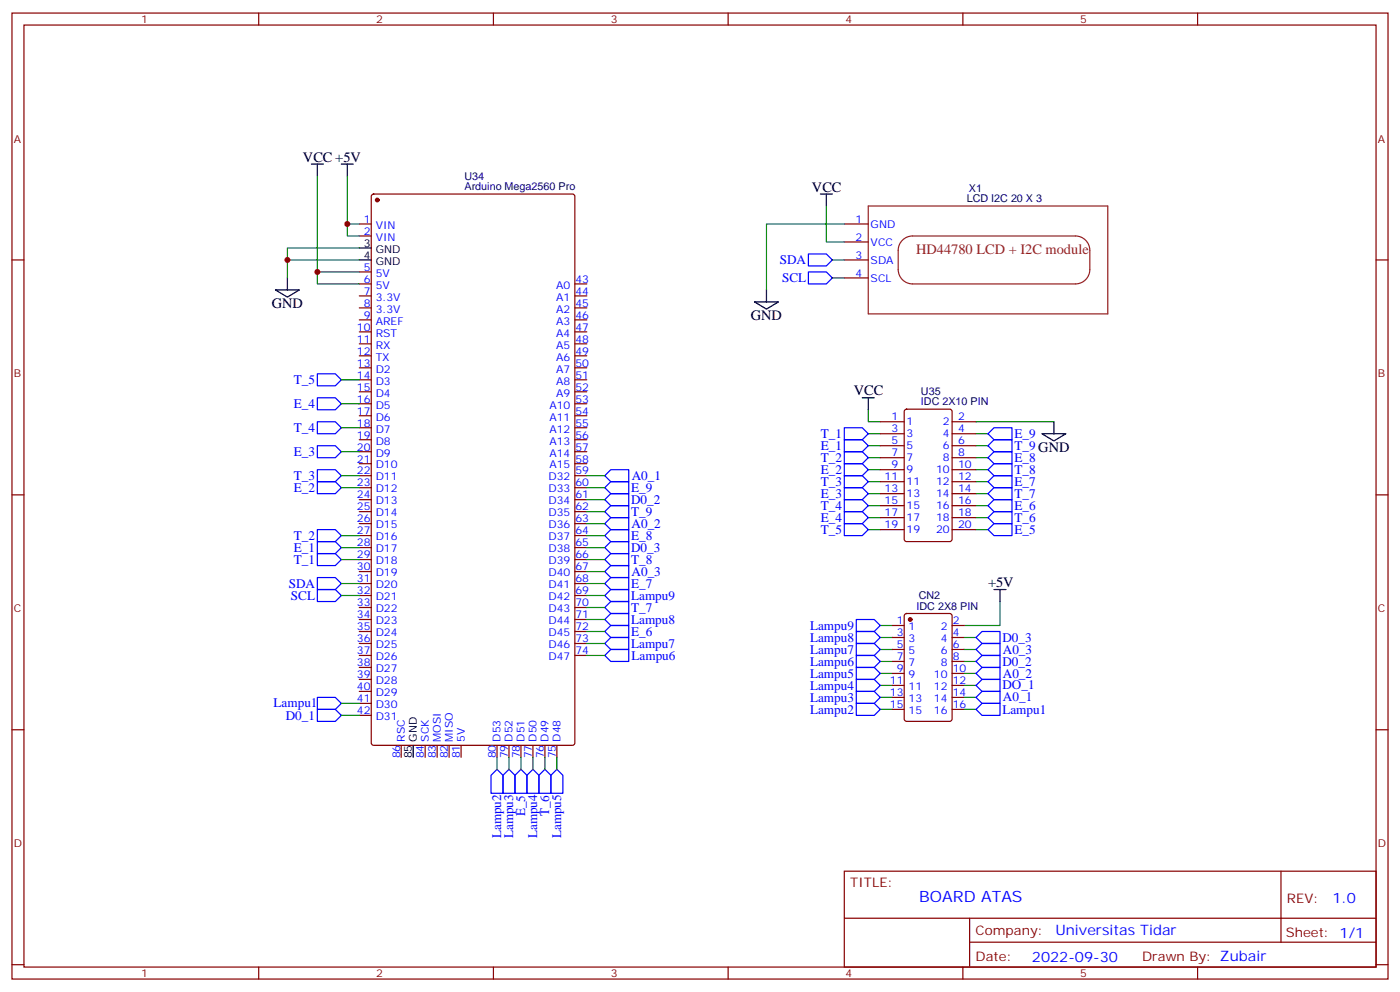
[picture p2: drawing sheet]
<svg xmlns="http://www.w3.org/2000/svg" width="412mm" height="292mm" viewBox="0 0 412 292" stroke-linecap="round" stroke-linejoin="round" font-family="sans-serif">
<g fill="none" stroke="#870000" stroke-width=".35">
<path d="M3.5 3.8h405.4v284.4h-405.4zM7.1 7.4h398.2v277.3h-398.2zM76.2 3.8v3.6M145.3 3.8v3.6M214.5 3.8v3.6M283.6 3.8v3.6M352.8 3.8v3.6M109.6 57.3l.5-.2h58.5l.7 .4v161.2l-.4 .6-58.8 .1-.7-.5v-161.1zM3.5 76.5h3.6M105.8 65.9h3.6M105.8 69.5h3.6M248.7 76.5h7.1"/>
<path d="M248.7 65.9h7.1M248.7 71.2h7.1M405.3 76.5h3.6M105.8 80h3.6M105.8 83.6h3.6M105.8 87.1h3.6M105.8 90.6h3.6M105.8 94.2h3.6M105.8 97.7h3.6M169.3 83.6h3.6M169.3 87.1h3.6M169.3 90.6h3.6"/>
<path d="M169.3 94.2h3.6M169.3 97.7h3.6M248.7 81.8h7.1M105.8 101.2h3.6M105.8 104.7h3.6M105.8 108.3h3.6M105.8 111.8h3.6M105.8 115.3h3.6M105.8 118.9h3.6M169.3 101.2h3.6M169.3 104.7h3.6M169.3 108.3h3.6"/>
<path d="M169.3 111.8h3.6M169.3 115.3h3.6M169.3 118.9h3.6M105.8 122.4h3.6M105.8 125.9h3.6M105.8 129.4h3.6M105.8 133h3.6M105.8 136.5h3.6M169.3 122.4h3.6M169.3 125.9h3.6M169.3 129.4h3.6M169.3 133h3.6"/>
<path d="M169.3 136.5h3.6M259.3 138.3h7M259.3 134.7h7M259.3 131.2h7M259.3 127.7h7M259.3 124.1h7M266.6 120.6l.5-.2h12.7l.6 .5 .1 37.8-.5 .7h-12.9l-.7-.4-.1-37.9zM280.5 138.3h7M280.5 134.7h7M280.5 131.2h7M280.5 127.7h7M280.5 124.1h7"/>
<path d="M3.5 145.7h3.6M105.8 140h3.6M105.8 143.5h3.6M105.8 147.1h3.6M105.8 150.6h3.6M105.8 154.1h3.6M105.8 157.7h3.6M169.3 140h3.6M169.3 143.5h3.6M169.3 147.1h3.6M169.3 150.6h3.6M169.3 154.1h3.6"/>
<path d="M169.3 157.7h3.6M259.3 155.9h7M259.3 152.4h7M259.3 148.8h7M259.3 145.3h7M259.3 141.8h7M280.5 155.9h7M280.5 152.4h7M280.5 148.8h7M280.5 145.3h7M280.5 141.8h7M405.3 145.7h3.6"/>
<path d="M105.8 161.2h3.6M105.8 164.7h3.6M105.8 168.2h3.6M105.8 171.8h3.6M105.8 175.3h3.6M105.8 178.8h3.6M169.3 161.2h3.6M169.3 164.7h3.6M169.3 168.2h3.6M169.3 171.8h3.6M169.3 175.3h3.6M169.3 178.8h3.6"/>
<path d="M105.8 182.4h3.6M105.8 185.9h3.6M105.8 189.4h3.6M105.8 192.9h3.6M105.8 196.5h3.6M105.8 200h3.6M169.3 182.4h3.6M169.3 185.9h3.6M169.3 189.4h3.6M169.3 192.9h3.6M262.8 184.1h3.5M262.8 187.6h3.5"/>
<path d="M262.8 191.2h3.5M262.8 194.7h3.5M262.8 198.2h3.5M266.6 180.8l.5-.2h12.7l.6 .4 .1 30.6-.5 .7h-12.9l-.7-.4-.1-30.6zM280.5 184.1h3.5M280.5 187.6h3.5M280.5 191.2h3.5M280.5 194.7h3.5M280.5 198.2h3.5M3.5 214.8h3.6M105.8 203.5h3.6M105.8 207h3.6"/>
<path d="M105.8 210.6h3.6M118.2 219.4v3.5M125.2 219.4v3.5M128.8 219.4v3.5M132.3 219.4v3.5M135.8 219.4v3.5M146.4 219.4v3.5M149.9 219.4v3.5M153.5 219.4v3.5M157 219.4v3.5M160.5 219.4v3.5M164 219.4v3.5"/>
<path d="M262.8 208.8h3.5M262.8 205.3h3.5M262.8 201.8h3.5M280.5 208.8h3.5M280.5 205.3h3.5M280.5 201.8h3.5M405.3 214.8h3.6M248.7 256.4h156.6v28.3h-156.6zM377.3 256.5v20.8M248.7 270.3h156.5M285.6 277.3h119.6M285.6 270.3v14.1"/>
<path d="M3.5 284h3.6M76.2 284.7v3.5M145.3 284.7v3.5M214.5 284.7v3.5M283.6 284.7v3.5M352.8 284.7v3.5M405.3 284h3.6"/>
</g>
<g fill="#870000" stroke="#870000" stroke-width=".35">
<circle cx="111.1" cy="58.9" r=".53"/>
<circle cx="268.1" cy="182.4" r=".53"/>
</g>
<g fill="none" stroke="#000" stroke-width=".35">
<path d="M91.7 48.3h3.5M93.5 48.3v3.5M100.5 48.3h3.6M102.3 48.3v3.5M241.7 57.1h3.5M243.4 57.1v3.5M105.8 73h3.6M105.8 76.5h3.6M81.1 85.3h7.1l-3.5 2.2zM84.7 81.8v3.5M222.2 88.9h7.1l-3.5 2.1zM225.8 85.3v3.6"/>
<path d="M254 117.1h3.5M255.8 117.1v3.5M306.9 127.7h7.1l-3.6 2.1zM310.4 124.1v3.6M292.8 173.5h3.5M294.6 173.5v3.6M121.7 219.4v3.5"/>
</g>
<g fill="none" stroke="#008700" stroke-width=".35">
<path d="M93.5 51.8v31.8h12.3M102.3 51.8v17.7h3.5M84.7 76.5h21.1M102.3 65.9h3.5M105.8 73h-21.1v8.8M243.4 60.6v10.6h5.3M245.2 76.5h3.5M248.7 65.9h-22.9v19.4M93.5 80h12.3M245.2 81.8h3.5M100.5 118.9h5.3M100.5 111.8h5.3"/>
<path d="M100.5 133h5.3M100.5 125.9h5.3M255.8 120.6v3.5h3.5M255.8 138.3h3.5M255.8 134.7h3.5M255.8 131.2h3.5M255.8 127.7h3.5M287.5 138.3h3.5M287.5 134.7h3.5M287.5 131.2h3.5M287.5 127.7h3.5M287.5 124.1h22.9"/>
<path d="M100.5 157.7h5.3M100.5 143.5h5.3M100.5 140h5.3M172.9 157.7h5.3M172.9 143.5h5.3M172.9 140h5.3M172.9 150.6h5.3M172.9 147.1h5.3M172.9 154.1h5.3M255.8 155.9h3.5M255.8 152.4h3.5M255.8 148.8h3.5"/>
<path d="M255.8 145.3h3.5M255.8 141.8h3.5M287.5 155.9h3.5M287.5 152.4h3.5M287.5 148.8h3.5M287.5 145.3h3.5M287.5 141.8h3.5M100.5 171.8h5.3M100.5 175.3h5.3M100.5 164.7h5.3M100.5 161.2h5.3M172.9 171.8h5.3"/>
<path d="M172.9 175.3h5.3M172.9 164.7h5.3M172.9 161.2h5.3M172.9 178.8h5.3M172.9 168.2h5.3M294.6 177.1v7h-10.6M172.9 192.9h5.3M172.9 189.4h5.3M172.9 182.4h5.3M172.9 185.9h5.3M259.3 198.2h3.5M259.3 194.7h3.5"/>
<path d="M259.3 191.2h3.5M259.3 187.6h3.5M259.3 184.1h3.5M284 198.2h3.5M284 194.7h3.5M284 191.2h3.5M284 187.6h3.5M100.5 207h5.3M100.5 210.6h5.3M259.3 205.3h3.5M259.3 201.8h3.5M259.3 208.8h3.5"/>
<path d="M284 205.3h3.5M284 201.8h3.5M284 208.8h3.5M146.4 222.9v3.5M149.9 222.9v3.5M153.5 222.9v3.5M157 222.9v3.5M160.5 222.9v3.5M164 222.9v3.5"/>
</g>
<g fill="none" stroke="#00f" stroke-width=".35">
<path d="M238.1 74.8h5.3l1.8 1.7-1.8 1.8h-5.3zM238.1 80h5.3l1.8 1.8-1.8 1.8h-5.3zM93.5 117.1h5.3l1.7 1.8-1.7 1.7h-5.3zM93.5 110h5.3l1.7 1.8-1.7 1.8h-5.3zM93.5 138.3h5.3l1.7 1.7-1.7 1.8h-5.3zM93.5 131.2h5.3l1.7 1.8-1.7 1.7h-5.3zM93.5 124.1h5.3l1.7 1.8-1.7 1.8h-5.3zM248.7 136.5h5.3l1.8 1.8-1.8 1.7h-5.3zM248.7 133h5.3l1.8 1.7-1.8 1.8h-5.3zM248.7 129.4h5.3l1.8 1.8-1.8 1.8h-5.3zM248.7 125.9h5.3l1.8 1.8-1.8 1.7h-5.3zM291 127.7l1.8-1.8h5.3v3.5h-5.3z"/>
<path d="M291 134.7l1.8-1.7h5.3v3.5h-5.3zM291 131.2l1.8-1.8h5.3v3.6h-5.3zM291 138.3l1.8-1.8h5.3v3.5h-5.3zM93.5 159.4h5.3l1.7 1.8-1.7 1.7h-5.3zM93.5 155.9h5.3l1.7 1.8-1.7 1.7h-5.3zM93.5 141.8h5.3l1.7 1.7-1.7 1.8h-5.3zM178.2 157.7l1.7-1.8h5.3v3.5h-5.3zM178.2 150.6l1.7-1.8h5.3v3.6h-5.3zM178.2 143.5l1.7-1.7h5.3v3.5h-5.3zM178.2 140l1.7-1.7h5.3v3.5h-5.3zM178.2 147.1l1.7-1.8h5.3v3.5h-5.3zM178.2 154.1l1.7-1.7h5.3v3.5h-5.3z"/>
<path d="M248.7 150.6h5.3l1.8 1.8-1.8 1.7h-5.3zM248.7 143.5h5.3l1.8 1.8-1.8 1.8h-5.3zM248.7 154.1h5.3l1.8 1.8-1.8 1.8h-5.3zM248.7 147.1h5.3l1.8 1.7-1.8 1.8h-5.3zM248.7 140h5.3l1.8 1.8-1.8 1.7h-5.3zM291 141.8l1.8-1.8h5.3v3.5h-5.3zM291 148.8l1.8-1.7h5.3v3.5h-5.3zM291 155.9l1.8-1.8h5.3v3.6h-5.3zM291 145.3l1.8-1.8h5.3v3.6h-5.3zM291 152.4l1.8-1.8h5.3v3.5h-5.3zM93.5 170h5.3l1.7 1.8-1.7 1.7h-5.3zM93.5 173.5h5.3l1.7 1.8-1.7 1.8h-5.3z"/>
<path d="M93.5 162.9h5.3l1.7 1.8-1.7 1.8h-5.3zM178.2 175.3l1.7-1.8h5.3v3.6h-5.3zM178.2 178.8l1.7-1.7h5.3v3.5h-5.3zM178.2 171.8l1.7-1.8h5.3v3.5h-5.3zM178.2 164.7l1.7-1.8h5.3v3.6h-5.3zM178.2 161.2l1.7-1.8h5.3v3.5h-5.3zM178.2 168.2l1.7-1.7h5.3v3.5h-5.3zM178.2 192.9l1.7-1.7h5.3v3.5h-5.3zM178.2 189.4l1.7-1.8h5.3v3.6h-5.3zM178.2 185.9l1.7-1.8h5.3v3.5h-5.3zM179.9 180.6h5.3v3.5h-5.3l-1.7-1.7zM252.2 182.4h5.3l1.8 1.7-1.8 1.8h-5.3z"/>
<path d="M252.2 185.9h5.3l1.8 1.7-1.8 1.8h-5.3zM252.2 189.4h5.3l1.8 1.8-1.8 1.7h-5.3zM252.2 192.9h5.3l1.8 1.8-1.8 1.8h-5.3zM252.2 196.5h5.3l1.8 1.7-1.8 1.8h-5.3zM252.2 200h5.3l1.8 1.8-1.8 1.7h-5.3zM287.5 187.6l1.8-1.7h5.3v3.5h-5.3zM287.5 191.2l1.8-1.8h5.3v3.5h-5.3zM287.5 194.7l1.8-1.8h5.3v3.6h-5.3zM287.5 198.2l1.8-1.7h5.3v3.5h-5.3zM93.5 205.3h5.3l1.7 1.7-1.7 1.8h-5.3zM93.5 208.8h5.3l1.7 1.8-1.7 1.7h-5.3zM252.2 203.5h5.3l1.8 1.8-1.8 1.7h-5.3z"/>
<path d="M252.2 207h5.3l1.8 1.8-1.8 1.8h-5.3zM287.5 201.8l1.8-1.8h5.3v3.5h-5.3zM287.5 205.3l1.8-1.8h5.3v3.5h-5.3zM287.5 208.8l1.8-1.8h5.3v3.6h-5.3zM146.4 226.4l1.8 1.8v5.3h-3.6v-5.3zM149.9 226.4l1.8 1.8v5.3h-3.5v-5.3zM153.5 226.4l1.7 1.8v5.3h-3.5v-5.3zM157 226.4l1.7 1.8v5.3h-3.5v-5.3zM160.5 226.4l1.8 1.8v5.3h-3.6v-5.3zM164 226.4l1.8 1.8v5.3h-3.5v-5.3z"/>
</g>
<path d="M255.8 60.6h70.5v31.8h-70.5zM265.6 71a4.2 4.2 0 0 1 3.2-1.5h48a4.2 4.2 0 0 1 4.2 4.2v5.6a4.2 4.2 0 0 1-4.2 4.3h-48a4.2 4.2 0 0 1-4.2-4.3v-5.6a4.2 4.2 0 0 1 1-2.7z" fill="none" stroke="#8c2424" stroke-width=".35"/>
<g fill="#c00">
<circle cx="102.3" cy="65.9" r=".88"/>
<circle cx="93.5" cy="80" r=".88"/>
<circle cx="84.7" cy="76.5" r=".88"/>
</g>
<text font-size="4.6" fill="#00f" x="270.8" y="265.5">BOARD ATAS</text>
<g font-size="4.2">
<text x="89.3" y="47.6">VCC +5V</text>
<text x="239.2" y="56.4">VCC</text>
<text x="80.1" y="90.6">GND</text>
<text x="221.2" y="94.2">GND</text>
<text x="251.5" y="116.4">VCC</text>
<text x="291" y="172.8">+5V</text>
</g>
<text font-size="4.2" fill="#8d2323" x="269.9" y="74.8">HD44780 LCD + I2C module</text>
<g font-size="4.2" fill="#00f">
<text x="392.5" y="265.7">1.0</text>
<text x="310.9" y="275.3">Universitas Tidar</text>
<text x="304" y="283.1">2022-09-30</text>
</g>
<g font-size="3.9" fill="#00f">
<text x="229.7" y="77.8">SDA</text>
<text x="230.4" y="83.1">SCL</text>
<text x="86.5" y="113.1">T_5</text>
<text x="86.5" y="120.1">E_4</text>
<text x="86.5" y="127.2">T_4</text>
<text x="241.8" y="128.9">T_1</text>
<text x="298.8" y="128.9">E_9</text>
<text x="86.5" y="134.2">E_3</text>
<text x="241.8" y="136">T_2</text>
<text x="241.8" y="132.5">E_1</text>
<text x="298.8" y="135.9">E_8</text>
<text x="298.8" y="132.4">T_9 GND</text>
<text x="86.5" y="141.3">T_3</text>
<text x="186.1" y="141.2">A0_1</text>
<text x="241.8" y="139.5">E_2</text>
<text x="241.8" y="143.1">T_3</text>
<text x="298.8" y="143">E_7</text>
<text x="298.8" y="139.5">T_8</text>
<text x="86.5" y="144.8">E_2</text>
<text x="185.9" y="144.7">E_9</text>
<text x="185.9" y="148.3">D0_2</text>
<text x="241.8" y="146.6">E_3</text>
<text x="298.8" y="146.5">T_7</text>
<text x="185.9" y="151.8">T_9</text>
<text x="186" y="155.5">A0_2</text>
<text x="241.8" y="153.6">E_4</text>
<text x="241.8" y="150.1">T_4</text>
<text x="298.8" y="150">E_6</text>
<text x="298.8" y="153.6">T_6</text>
<text x="86.5" y="158.9">T_2</text>
<text x="185.9" y="158.9">E_8</text>
<text x="241.8" y="157.2">T_5</text>
<text x="298.8" y="157.1">E_5</text>
<text x="86.5" y="166">T_1</text>
<text x="86.5" y="162.4">E_1</text>
<text x="185.9" y="165.9">T_8</text>
<text x="185.9" y="162.4">D0_3</text>
<text x="85.1" y="173">SDA</text>
<text x="185.9" y="173">E_7</text>
<text x="186" y="169.6">A0_3</text>
<text x="85.7" y="176.5">SCL</text>
<text x="185.9" y="176.7">Lampu9</text>
<text x="185.9" y="183.6">Lampu8</text>
<text x="185.9" y="180">T_7</text>
<text x="238.6" y="185.4">Lampu9</text>
<text x="185.9" y="190.6">Lampu7</text>
<text x="185.9" y="187.1">E_6</text>
<text x="238.6" y="188.9">Lampu8</text>
<text x="295.3" y="188.9">D0_3</text>
<text x="186" y="194.2">Lampu6</text>
<text x="238.6" y="192.4">Lampu7</text>
<text x="238.6" y="196">Lampu6</text>
<text x="295.3" y="195.9">D0_2</text>
<text x="295.4" y="192.5">A0_3</text>
<text x="238.6" y="199.5">Lampu5</text>
<text x="238.6" y="203">Lampu4</text>
<text x="295.3" y="203">DO_1</text>
<text x="295.4" y="199.6">A0_2</text>
<text x="80.6" y="208.2">Lampu1</text>
<text x="238.6" y="206.5">Lampu3</text>
<text x="295.5" y="206.5">A0_1</text>
<text x="84.2" y="211.8">D0_1</text>
<text x="238.6" y="210.1">Lampu2</text>
<text x="295.3" y="210.1">Lampu1</text>
<text x="154.7" y="240.3" transform="rotate(-90 154.7 240.3)">E_5</text>
<text x="161.8" y="240.3" transform="rotate(-90 161.8 240.3)">T_6</text>
<text x="147.7" y="246.7" transform="rotate(-90 147.7 246.7)">Lampu2</text>
<text x="151.2" y="246.8" transform="rotate(-90 151.2 246.8)">Lampu3</text>
<text x="158.2" y="246.8" transform="rotate(-90 158.2 246.8)">Lampu4</text>
<text x="165.3" y="246.8" transform="rotate(-90 165.3 246.8)">Lampu5</text>
</g>
<g font-size="3.9" fill="#800">
<text x="250.5" y="261">TITLE:</text>
<text x="379.1" y="265.7">REV:</text>
<text x="287.4" y="275.2">Company:</text>
<text x="378.7" y="275.8">Sheet: 1/1</text>
<text x="287.4" y="282.9">Date:</text>
<text x="336.4" y="283">Drawn By: Zubair</text>
</g>
<g font-size="3.2" fill="#800">
<text x="41.6" y="6.8">1</text>
<text x="110.8" y="6.8">2</text>
<text x="179.9" y="6.8">3</text>
<text x="249.1" y="6.8">4</text>
<text x="318.2" y="6.8">5</text>
<text x="4.1" y="41.9">A</text>
<text x="405.9" y="41.9">A</text>
<text x="4.1" y="111.1">B</text>
<text x="405.9" y="111.1">B</text>
<text x="4.1" y="180.2">C</text>
<text x="405.9" y="180.2">C</text>
<text x="4.1" y="249.4">D</text>
<text x="405.9" y="249.4">D</text>
<text x="41.6" y="287.7">1</text>
<text x="110.8" y="287.7">2</text>
<text x="179.9" y="287.7">3</text>
<text x="249.1" y="287.7">4</text>
<text x="318.2" y="287.7">5</text>
</g>
<g font-size="3.2" fill="#000080">
<text x="136.8" y="53">U34</text>
<text x="136.8" y="56.1">Arduino Mega2560 Pro</text>
<text x="284.8" y="59.6">LCD I2C 20 X 3</text>
<text x="285.4" y="56.5">X1</text>
<text x="271.3" y="119.3">IDC 2X10 PIN</text>
<text x="271.3" y="116.3">U35</text>
<text x="270" y="179.4">IDC 2X8 PIN</text>
<text x="270.6" y="176.3">CN2</text>
</g>
<g font-size="3.2" fill="#00f">
<text x="107.2" y="65.6">1</text>
<text x="252" y="65.6">1</text>
<text x="107.2" y="69.1">2</text>
<text x="110.7" y="67.3">VIN</text>
<text x="110.7" y="70.9">VIN</text>
<text x="252" y="70.9">2</text>
<text x="256.5" y="67">GND</text>
<text x="252" y="76.2">3</text>
<text x="256.5" y="72.3">VCC</text>
<text x="256.5" y="77.6">SDA</text>
<text x="107.2" y="79.7">5</text>
<text x="107.2" y="83.2">6</text>
<text x="110.7" y="81.5">5V</text>
<text x="169.5" y="83.2">43</text>
<text x="252" y="81.5">4</text>
<text x="256.5" y="82.9">SCL</text>
<text x="107.2" y="86.7">7</text>
<text x="110.7" y="85">5V</text>
<text x="110.7" y="88.5">3.3V</text>
<text x="163.8" y="88.5">A1</text>
<text x="163.8" y="85">A0</text>
<text x="169.5" y="86.7">44</text>
<text x="107.2" y="90.3">8</text>
<text x="107.2" y="93.8">9</text>
<text x="110.7" y="92">3.3V</text>
<text x="110.7" y="95.6">AREF</text>
<text x="163.8" y="95.6">A3</text>
<text x="163.8" y="92">A2</text>
<text x="169.5" y="93.8">46</text>
<text x="169.5" y="90.3">45</text>
<text x="105.2" y="97.3">10</text>
<text x="105.2" y="100.9">11</text>
<text x="110.7" y="99.1">RST</text>
<text x="163.8" y="99.1">A4</text>
<text x="169.5" y="100.9">48</text>
<text x="169.5" y="97.3">47</text>
<text x="105.2" y="104.4">12</text>
<text x="105.2" y="107.9">13</text>
<text x="110.7" y="102.6">RX</text>
<text x="110.7" y="106.2">TX</text>
<text x="163.8" y="106.2">A6</text>
<text x="163.8" y="102.6">A5</text>
<text x="169.5" y="107.9">50</text>
<text x="169.5" y="104.4">49</text>
<text x="105.2" y="111.4">14</text>
<text x="110.7" y="109.7">D2</text>
<text x="110.7" y="113.2">D3</text>
<text x="163.8" y="113.2">A8</text>
<text x="163.8" y="109.7">A7</text>
<text x="169.5" y="111.4">51</text>
<text x="105.2" y="115">15</text>
<text x="105.2" y="118.5">16</text>
<text x="110.7" y="116.7">D4</text>
<text x="163.8" y="116.7">A9</text>
<text x="169.5" y="118.5">53</text>
<text x="169.5" y="115">52</text>
<text x="105.2" y="122">17</text>
<text x="105.2" y="125.6">18</text>
<text x="110.7" y="120.3">D5</text>
<text x="110.7" y="123.8">D6</text>
<text x="161.8" y="123.8">A11</text>
<text x="161.8" y="120.3">A10</text>
<text x="169.5" y="125.6">55</text>
<text x="169.5" y="122">54</text>
<text x="262.6" y="123.6">1</text>
<text x="267.1" y="125">1</text>
<text x="277.7" y="125">2</text>
<text x="282.2" y="123.6">2</text>
<text x="105.2" y="129.1">19</text>
<text x="110.7" y="127.3">D7</text>
<text x="110.7" y="130.8">D8</text>
<text x="161.8" y="130.8">A13</text>
<text x="161.8" y="127.3">A12</text>
<text x="169.5" y="129.1">56</text>
<text x="262.6" y="130.7">5</text>
<text x="262.6" y="127.1">3</text>
<text x="267.1" y="128.6">3</text>
<text x="277.7" y="128.6">4</text>
<text x="282.2" y="130.7">6</text>
<text x="282.2" y="127.1">4</text>
<text x="105.2" y="132.6">20</text>
<text x="105.2" y="136.1">21</text>
<text x="110.7" y="134.4">D9</text>
<text x="110.7" y="137.9">D10</text>
<text x="161.8" y="137.9">A15</text>
<text x="161.8" y="134.4">A14</text>
<text x="169.5" y="136.1">58</text>
<text x="169.5" y="132.6">57</text>
<text x="262.6" y="137.7">9</text>
<text x="262.6" y="134.2">7</text>
<text x="267.1" y="135.6">7</text>
<text x="267.1" y="132.1">5</text>
<text x="277.7" y="135.6">8</text>
<text x="277.7" y="132.1">6</text>
<text x="282.2" y="137.7">10</text>
<text x="282.2" y="134.2">8</text>
<text x="105.2" y="139.7">22</text>
<text x="105.2" y="143.2">23</text>
<text x="110.7" y="141.4">D11</text>
<text x="161.6" y="141.4">D32</text>
<text x="169.5" y="143.2">60</text>
<text x="169.5" y="139.7">59</text>
<text x="260.6" y="141.3">11</text>
<text x="267.1" y="142.7">11</text>
<text x="267.1" y="139.1">9</text>
<text x="275.7" y="142.7">12</text>
<text x="275.7" y="139.1">10</text>
<text x="282.2" y="141.3">12</text>
<text x="105.2" y="146.7">24</text>
<text x="110.7" y="145">D12</text>
<text x="110.7" y="148.5">D13</text>
<text x="161.6" y="148.5">D34</text>
<text x="161.6" y="145">D33</text>
<text x="169.5" y="146.7">61</text>
<text x="260.6" y="148.3">15</text>
<text x="260.6" y="144.8">13</text>
<text x="267.1" y="149.7">15</text>
<text x="267.1" y="146.2">13</text>
<text x="275.7" y="149.7">16</text>
<text x="275.7" y="146.2">14</text>
<text x="282.2" y="148.3">16</text>
<text x="282.2" y="144.8">14</text>
<text x="105.2" y="150.2">25</text>
<text x="105.2" y="153.8">26</text>
<text x="110.7" y="152">D14</text>
<text x="110.7" y="155.5">D15</text>
<text x="161.6" y="155.5">D36</text>
<text x="161.6" y="152">D35</text>
<text x="169.5" y="153.8">63</text>
<text x="169.5" y="150.2">62</text>
<text x="260.6" y="155.4">19</text>
<text x="260.6" y="151.8">17</text>
<text x="267.1" y="153.2">17</text>
<text x="275.7" y="153.2">18</text>
<text x="282.2" y="155.4">20</text>
<text x="282.2" y="151.8">18</text>
<text x="105.2" y="157.3">27</text>
<text x="105.2" y="160.8">28</text>
<text x="110.7" y="159.1">D16</text>
<text x="161.6" y="159.1">D37</text>
<text x="169.5" y="160.8">65</text>
<text x="169.5" y="157.3">64</text>
<text x="267.1" y="156.8">19</text>
<text x="275.7" y="156.8">20</text>
<text x="105.2" y="164.4">29</text>
<text x="105.2" y="167.9">30</text>
<text x="110.7" y="162.6">D17</text>
<text x="110.7" y="166.1">D18</text>
<text x="161.6" y="166.1">D39</text>
<text x="161.6" y="162.6">D38</text>
<text x="169.5" y="167.9">67</text>
<text x="169.5" y="164.4">66</text>
<text x="105.2" y="171.4">31</text>
<text x="110.7" y="169.7">D19</text>
<text x="110.7" y="173.2">D20</text>
<text x="161.6" y="173.2">D41</text>
<text x="161.6" y="169.7">D40</text>
<text x="169.5" y="171.4">68</text>
<text x="105.2" y="174.9">32</text>
<text x="105.2" y="178.5">33</text>
<text x="110.7" y="176.7">D21</text>
<text x="161.6" y="176.7">D42</text>
<text x="169.5" y="178.5">70</text>
<text x="169.5" y="174.9">69</text>
<text x="105.2" y="182">34</text>
<text x="105.2" y="185.5">35</text>
<text x="110.7" y="180.2">D22</text>
<text x="110.7" y="183.8">D23</text>
<text x="161.6" y="183.8">D44</text>
<text x="161.6" y="180.2">D43</text>
<text x="169.5" y="185.5">72</text>
<text x="169.5" y="182">71</text>
<text x="264.2" y="183.8">1</text>
<text x="267.7" y="185.5">1</text>
<text x="277.1" y="185.5">2</text>
<text x="280.6" y="183.8">2</text>
<text x="105.2" y="189.1">36</text>
<text x="110.7" y="187.3">D24</text>
<text x="110.7" y="190.8">D25</text>
<text x="161.6" y="190.8">D46</text>
<text x="161.6" y="187.3">D45</text>
<text x="169.5" y="189.1">73</text>
<text x="264.2" y="187.3">3</text>
<text x="264.2" y="190.8">5</text>
<text x="267.7" y="189.1">3</text>
<text x="277.1" y="189.1">4</text>
<text x="280.6" y="190.8">6</text>
<text x="280.6" y="187.3">4</text>
<text x="105.2" y="192.6">37</text>
<text x="105.2" y="196.1">38</text>
<text x="110.7" y="194.3">D26</text>
<text x="110.7" y="197.9">D27</text>
<text x="161.6" y="194.3">D47</text>
<text x="169.5" y="192.6">74</text>
<text x="264.2" y="194.3">7</text>
<text x="264.2" y="197.9">9</text>
<text x="267.7" y="192.6">5</text>
<text x="267.7" y="196.1">7</text>
<text x="277.1" y="196.1">8</text>
<text x="277.1" y="192.6">6</text>
<text x="280.6" y="197.9">10</text>
<text x="280.6" y="194.3">8</text>
<text x="105.2" y="199.6">39</text>
<text x="105.2" y="203.2">40</text>
<text x="110.7" y="201.4">D28</text>
<text x="262.1" y="201.4">11</text>
<text x="267.7" y="199.6">9</text>
<text x="267.7" y="203.2">11</text>
<text x="275.1" y="203.2">12</text>
<text x="275.1" y="199.6">10</text>
<text x="280.6" y="201.4">12</text>
<text x="105.2" y="206.7">41</text>
<text x="110.7" y="204.9">D29</text>
<text x="110.7" y="208.5">D30</text>
<text x="262.1" y="204.9">13</text>
<text x="262.1" y="208.5">15</text>
<text x="267.7" y="206.7">13</text>
<text x="275.1" y="206.7">14</text>
<text x="280.6" y="208.5">16</text>
<text x="280.6" y="204.9">14</text>
<text x="105.2" y="210.2">42</text>
<text x="110.7" y="212">D31</text>
<text x="267.7" y="210.2">15</text>
<text x="275.1" y="210.2">16</text>
<text x="119.2" y="218.3" transform="rotate(-90 119.2 218.3)">RSC</text>
<text x="126.3" y="218.3" transform="rotate(-90 126.3 218.3)">SCK</text>
<text x="129.8" y="218.3" transform="rotate(-90 129.8 218.3)">MOSI</text>
<text x="133.3" y="218.3" transform="rotate(-90 133.3 218.3)">MISO</text>
<text x="136.9" y="218.3" transform="rotate(-90 136.9 218.3)">5V</text>
<text x="147.5" y="218.3" transform="rotate(-90 147.5 218.3)">D53</text>
<text x="151" y="218.3" transform="rotate(-90 151 218.3)">D52</text>
<text x="154.5" y="218.3" transform="rotate(-90 154.5 218.3)">D51</text>
<text x="158" y="218.3" transform="rotate(-90 158 218.3)">D50</text>
<text x="161.6" y="218.3" transform="rotate(-90 161.6 218.3)">D49</text>
<text x="165.1" y="218.3" transform="rotate(-90 165.1 218.3)">D48</text>
<text x="117.8" y="223.2" transform="rotate(-90 117.8 223.2)">86</text>
<text x="124.9" y="223.2" transform="rotate(-90 124.9 223.2)">84</text>
<text x="128.4" y="223.2" transform="rotate(-90 128.4 223.2)">83</text>
<text x="131.9" y="223.2" transform="rotate(-90 131.9 223.2)">82</text>
<text x="135.5" y="223.2" transform="rotate(-90 135.5 223.2)">81</text>
<text x="146" y="223.2" transform="rotate(-90 146 223.2)">80</text>
<text x="149.6" y="223.2" transform="rotate(-90 149.6 223.2)">79</text>
<text x="153.1" y="223.2" transform="rotate(-90 153.1 223.2)">78</text>
<text x="156.6" y="223.2" transform="rotate(-90 156.6 223.2)">77</text>
<text x="160.2" y="223.2" transform="rotate(-90 160.2 223.2)">76</text>
<text x="163.7" y="223.2" transform="rotate(-90 163.7 223.2)">75</text>
</g>
<g font-size="3.2">
<text x="107.2" y="72.6">3</text>
<text x="107.2" y="76.2">4</text>
<text x="110.7" y="74.4">GND</text>
<text x="110.7" y="77.9">GND</text>
<text x="122.8" y="218.3" transform="rotate(-90 122.8 218.3)">GND</text>
<text x="121.4" y="223.2" transform="rotate(-90 121.4 223.2)">85</text>
</g>
</svg>
